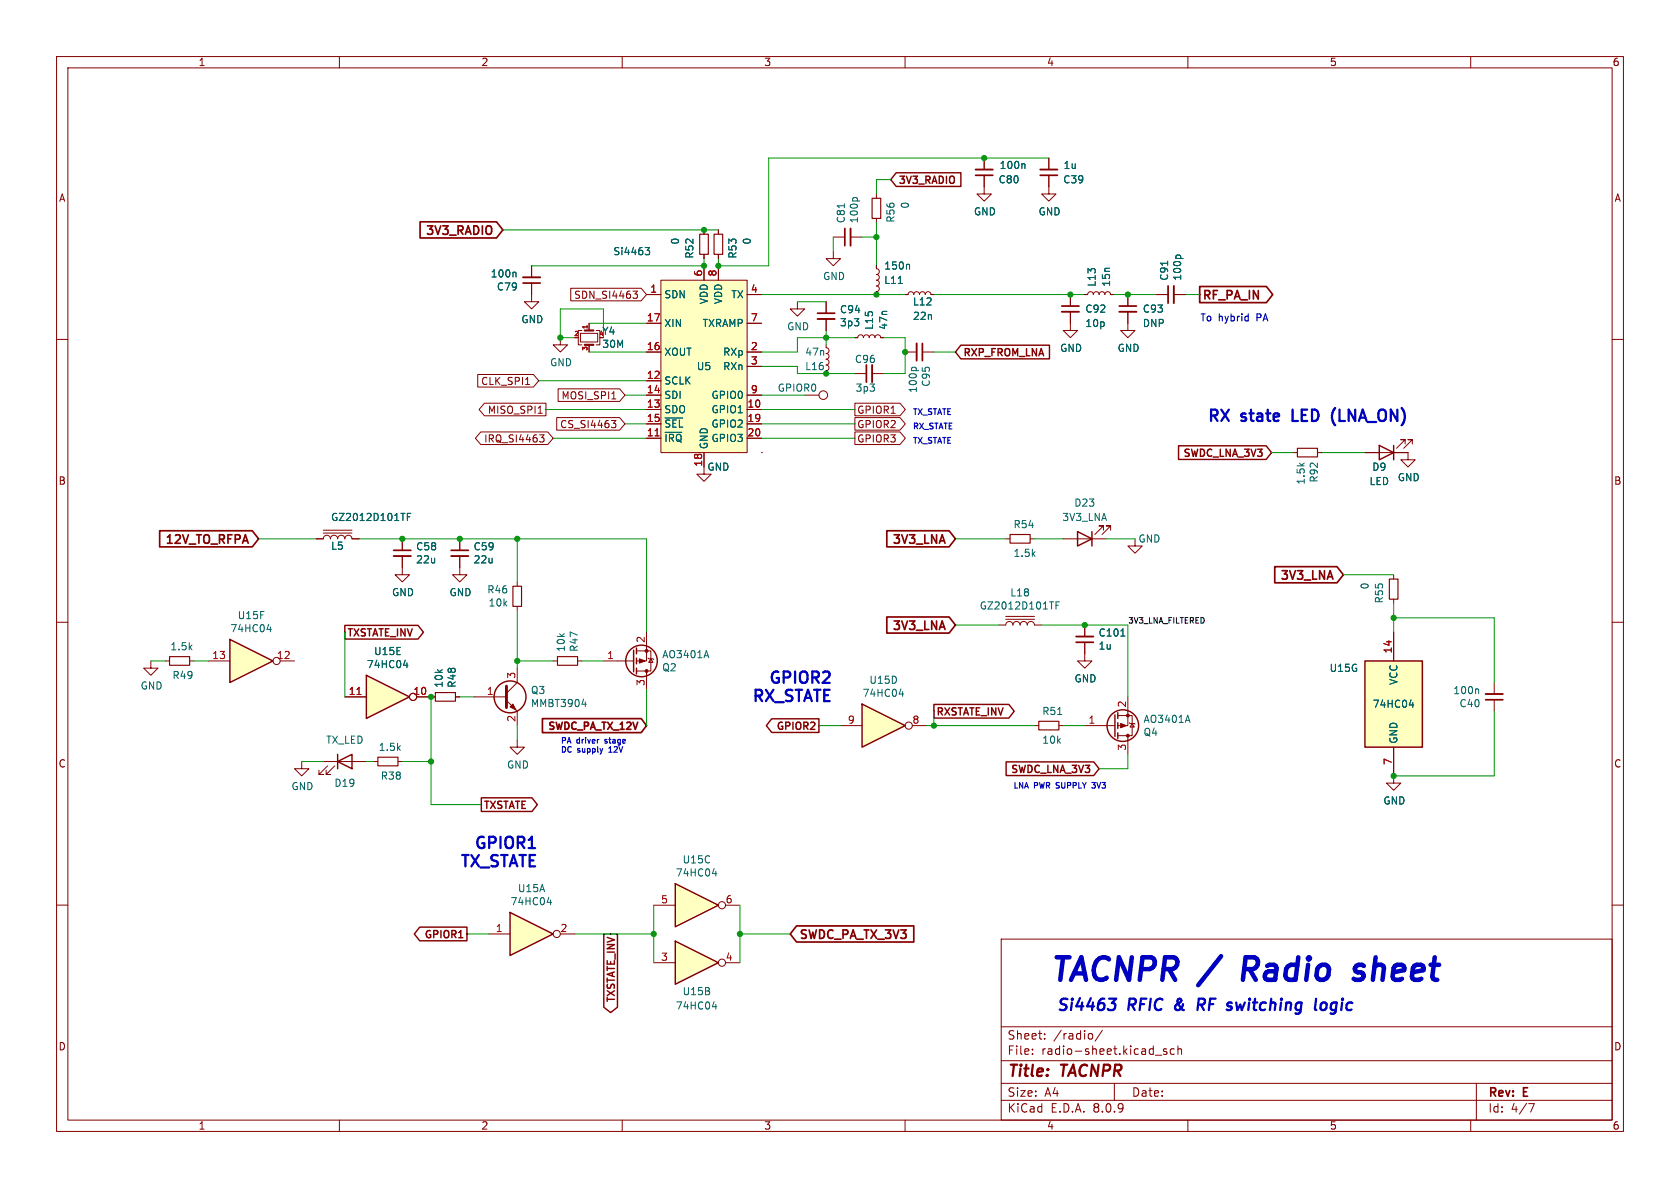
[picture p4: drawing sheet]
<svg xmlns="http://www.w3.org/2000/svg" width="297mm" height="210mm" viewBox="0 0 297 210" stroke-linecap="round" stroke-linejoin="round" font-family="sans-serif">
<g fill="none" stroke="#840000" stroke-width=".18">
<path d="M10 10h277v190h-277zM12 12h273v186h-273zM60 10v2M110 10v2M160 10v2M210 10v2M260 10v2M94 47v2M94 50v2.1M127 40.6v.8M127 45v.7M141 53.3v1.3h1.2l-1.2 1.3-1.3-1.3h1.3"/>
<path d="M146 53.3v2.1M146 56.4v2M147.3 44.5v1.2h1.3l-1.3 1.3-1.3-1.3h1.3M151.1 59.7h.5l.2-.4 .3-.1 .4 .1 .2 .4 .1-.4 .4-.1 .3 .1 .2 .4 .1-.4 .4-.1 .3 .1 .2 .4 .1-.4 .4-.1 .4 .1 .1 .4h.5M154.9 47v.5l.4 .1 .2 .4-.2 .4-.4 .1 .3 .1 .2 .2v.5l-.5 .2 .4 .2 .2 .3-.2 .4-.4 .2 .5 .2v.4l-.2 .3-.3 .1M154.9 51.6v.5M160 52.1h.5l.2-.4 .3-.1 .4 .1 .1 .4 .2-.4 .3-.1 .4 .1 .2 .4 .1-.4 .4-.1 .3 .1 .2 .4 .1-.4 .4-.1 .3 .1 .2 .4h.5M189.2 52.1v2M189.2 55.1v2.1M191.8 52.1h.5l.1-.4 .4-.1 .3 .1 .2 .4 .1-.4 .4-.1 .4 .1 .1 .4 .2-.4 .3-.1 .4 .1 .1 .4 .2-.4 .3-.1 .4 .1 .1 .4h.5M10 60h2M142.2 69.9h2.6"/>
<path d="M146 61v.5l.4 .1 .2 .4-.2 .3-.4 .2 .3 .1 .2 .2v.5l-.5 .2 .4 .1 .2 .4-.2 .4-.4 .1 .4 .2 .2 .3-.2 .4-.4 .1v.5M151.1 66h2.1M154.2 66h2M160 62.2h2.1M163.1 62.2h2M285 60h2M81.3 98.3v3.3h1.2l-1.2 1.3-1.3-1.3h1.3M81.3 95.3v2M177.8 95.3h.8M182.1 95.3h.8M10 110h2M91.4 102.9v.7"/>
<path d="M91.4 107.2v.8M91.4 118.1v2.6l-1.9 1.9M97.8 116.8h.8M102.1 116.8h.8M285 110h2M76.2 123.2h.8M80.5 123.2h.8M83.8 123.2h5.7M89.5 123.8l1.9 1.9v2.6M91.4 130.8v1.3h1.3l-1.3 1.3-1.2-1.3h1.2M10 160h2M177 166h108v32h-108z"/>
<path d="M285 160h2M60 198v2M110 198v2M160 198v2M177 194.5h108M177 191.5h108M177 187.5h108M177 181.5h108M182.5 186.3v.1M182.5 185.5v.1M184.7 183.6v.1M184.7 182.8v.1"/>
<path d="M192.7 182.7l.3 .1 .2 .2-.1 .6-.4 .1M194.9 182.1l-1.3 2M197 191.5v3M204.2 186.5h1.2M206.2 185.5l-.3-.1-.2 .2v.2l.5 .2v.3h-.5M207.6 185.5l-.4-.1-.3 .3v.4l.1 .2h.6M208.2 185.5l.3-.1 .3 .1 .1 .9M208.2 184.9v1.5M210 198v2M260 198v2M261 191.5v6.5M270.2 195.1h1l-.6 1.5"/>
<circle cx="145.5" cy="69.8" r=".76"/>
</g>
<path d="M126.2 41.4h1.6v3.6h-1.6zM178.6 94.5h3.5v1.5h-3.5zM90.7 103.6h1.5v3.6h-1.5zM98.6 116.1h3.5v1.5h-3.5zM77 122.4h3.5v1.6h-3.5z" fill="none" stroke="#840000" stroke-width=".2"/>
<path d="M92.5 49h3M144.5 56.4h3.1M187.7 55.1h3.1M154.2 64.5v3.1M162.1 60.7v3.1M79.8 98.3h3" fill="none" stroke="#840000" stroke-width=".33"/>
<path d="M92.5 50h3M144.5 55.4h3.1M187.7 54.1h3.1M153.2 64.5v3.1M163.1 60.7v3.1M79.8 97.3h3" fill="none" stroke="#840000" stroke-width=".3"/>
<path d="M91 48.1l.2 .2v.7M158.8 50.1h.7M160.6 46.7l.2 .2v.7M161.1 65.2l.3-.3h.4l.2 .3M102.9 124.5h.8M103.5 124.1v.8" fill="none" stroke="#006464" stroke-width=".18"/>
<path d="M89.5 121.3v3.8" fill="none" stroke="#840000" stroke-width=".51"/>
<path d="M90.2 125l.5-.5 .5 1z" fill="#840000" stroke="#840000" stroke-width=".18"/>
<circle cx="90.2" cy="123.2" r="2.82" fill="none" stroke="#840000" stroke-width=".25"/>
<path d="M119.4 156.2l7.6 3.8-7.6 3.8z" fill="#ffffc2"/>
<path d="M119.4 156.2l7.6 3.8-7.6 3.8z" fill="none" stroke="#840000" stroke-width=".25"/>
<g fill="none" stroke="#840000" stroke-width=".18">
<path d="M115.6 160h3.8M128.3 160h2.5"/>
<circle cx="127.6" cy="160" r=".63"/>
</g>
<path d="M125.9 154.4h.8M126.5 154v.9" fill="none" stroke="#006464" stroke-width=".18"/>
<path d="M119.4 166.4l7.6 3.8-7.6 3.8z" fill="#ffffc2"/>
<path d="M119.4 166.4l7.6 3.8-7.6 3.8z" fill="none" stroke="#840000" stroke-width=".25"/>
<g fill="none" stroke="#840000" stroke-width=".18">
<path d="M154.9 34.3v.8M154.9 38.6v.8M174 31v3.3h1.3l-1.3 1.3-1.3-1.3h1.3M174 27.9v2.1M185.4 31v3.3h1.3l-1.3 1.3-1.3-1.3h1.3M185.4 27.9v2.1M124.5 40.6v.8M124.5 45v.7M147.3 41.9h2.1M150.4 41.9h2M189.2 57.2v1.2h1.3l-1.3 1.3-1.2-1.3h1.2M204.5 52.1h2"/>
<path d="M207.5 52.1h2M124.5 82.6v1.2h1.2l-1.2 1.3-1.3-1.3h1.3M115.6 170.2h3.8M128.3 170.2h2.5"/>
<circle cx="127.6" cy="170.2" r=".63"/>
</g>
<path d="M149.3 36v.7M150.7 35.2l.3-.3h.3l.3 .3M181 28.9l.2 .2v.7M206.4 46.2v.7M207.9 45.3l.2-.2h.4l.2 .2M125.9 178h.8M126.5 177.5v.9" fill="none" stroke="#006464" stroke-width=".18"/>
<path d="M172.5 30h3M183.9 30h3M150.4 40.4v3M207.5 50.5v3.1" fill="none" stroke="#840000" stroke-width=".33"/>
<path d="M172.5 31h3M183.9 31h3M149.4 40.4v3M206.5 50.5v3.1" fill="none" stroke="#840000" stroke-width=".3"/>
<path d="M154.2 35.1h1.5v3.5h-1.5zM123.7 41.4h1.5v3.6h-1.5z" fill="none" stroke="#840000" stroke-width=".2"/>
<path d="M116.8 49.5h15.3v30.5h-15.3z" fill="#ffffc2"/>
<g fill="none" stroke="#840000" stroke-width=".18">
<path d="M94 52.1v1.2h1.2l-1.2 1.3-1.3-1.3h1.3M99.1 59.7v1.3h1.2l-1.2 1.2-1.3-1.2h1.3M102.6 58.9h3.1v1.6h-3.1zM102.9 58.4h-.7v2.6h.7M104.1 57.2v1.2M105.4 58.4h.6v2.6h-.6M114.3 52.1h2.5M114.3 57.2h2.5M116.8 49.5h15.3v30.5h-15.3zM124.5 47v2.5M127 47v2.5M132.1 52.1h2.5"/>
<path d="M132.1 57.2h2.5M199.4 55.1v3.3h1.3l-1.3 1.3-1.3-1.3h1.3M199.4 52.1v2M104.1 61v1.2M114.3 72.4h2.5M114.3 77.5h2.5M114.3 67.3h2.5M114.3 69.9h2.5M114.3 74.9h2.5M114.3 62.2h2.5M132.1 72.4h2.5M132.1 77.5h2.5"/>
<path d="M132.1 69.9h2.5M132.1 74.9h2.5M132.1 62.2h2.5M132.1 64.8h2.5M248.4 78.5v-.8h-.8h.8l-1.5 1.5M249.7 78.5v-.8h-.8h.8l-1.5 1.5M124.5 80v2.6M134.6 80h.1M188 95.3h7.6M195.1 93.7v-.7h-.8h.8l-1.6 1.5M196.3 93.7v-.7h-.7h.7l-1.5 1.5M200.7 95.3v1.2h1.2l-1.2 1.3-1.3-1.3h1.3"/>
<path d="M228.6 80h.8M232.9 80h.8M241.3 80h7.6v1.3h1.3l-1.3 1.3-1.3-1.3h1.3M26.7 116.8v1.3h1.2l-1.2 1.3-1.3-1.3h1.3M29.2 116.8h.8M33.5 116.8h.8M106.7 116.8h5.3M112.5 115.1h2.6v3.5h-2.6M114.3 111.8v5h-1.8M114.3 118.6v3.3M114.6 116.3l.1 .2h.7l.2 .1M115.1 116.5l.3 .6h-.7z"/>
<path d="M176.5 110.5h1.3a.64 .64 0 0 1 .6-.6 .64 .64 0 0 1 .7 .6 .64 .64 0 0 1 .6-.6 .64 .64 0 0 1 .6 .6 .64 .64 0 0 1 .7-.6 .64 .64 0 0 1 .6 .6 .64 .64 0 0 1 .6-.6 .64 .64 0 0 1 .7 .6h1.2M177.8 109.5h5.1M177.8 109h5.1M191.8 113.5v3.3h1.2l-1.2 1.3-1.3-1.3h1.3M191.8 110.5v2M246.4 101.6v.8M246.4 105.9v.8M53.3 134.6v1.3h1.3l-1.3 1.3-1.2-1.3h1.2M182.9 128.3h.7M187.2 128.3h.8M246.4 137.2v1.2h1.2l-1.2 1.3-1.3-1.3h1.3"/>
</g>
<path d="M114.1 43.8h.7l-.4 .4 .4 .2v.4l-.2 .2h-.4M117.6 76.4h2.9M117.6 73.9h3.1M124.9 115l.4 1.3M186.7 107h.4M187.3 106.4h-.6v1.3M198.1 112.4h.8M187 126.3h.7" fill="none" stroke="#006464" stroke-width=".18"/>
<path d="M115.8 77.1h.7" fill="none" stroke="#a90000" stroke-width=".18"/>
<path d="M103.4 58.4h1.5M103.4 61h1.5" fill="none" stroke="#840000" stroke-width=".38"/>
<path d="M197.9 55.1h3M190.2 112.5h3.1" fill="none" stroke="#840000" stroke-width=".33"/>
<path d="M197.9 54.1h3M190.2 113.5h3.1" fill="none" stroke="#840000" stroke-width=".3"/>
<path d="M229.4 79.2h3.5v1.6h-3.5zM30 116.1h3.5v1.5h-3.5zM245.6 102.4h1.5v3.5h-1.5zM183.6 127.5h3.6v1.5h-3.6z" fill="none" stroke="#840000" stroke-width=".2"/>
<g fill="none" stroke="#840000" stroke-width=".25">
<path d="M243.8 78.7l2.6 1.3-2.6 1.3zM246.4 78.7v2.6M190.5 94l2.5 1.3-2.5 1.2zM193 94v2.5M112 114.9v3.8M112.5 114.6v1M112.5 116.3v1M112.5 118.1v1"/>
<circle cx="113.4" cy="116.8" r="2.79"/>
</g>
<g fill="#840000" stroke="#840000" stroke-width=".18">
<path d="M113 116.5l1 .3-1 .4z"/>
<circle cx="114.3" cy="115.1" r=".25"/>
<circle cx="114.3" cy="118.6" r=".25"/>
</g>
<path d="M64.8 119.4l7.6 3.8-7.6 3.8z" fill="#ffffc2"/>
<path d="M64.8 119.4l7.6 3.8-7.6 3.8z" fill="none" stroke="#840000" stroke-width=".25"/>
<g fill="none" stroke="#840000" stroke-width=".18">
<path d="M61 123.2h3.8M73.7 123.2h2.5"/>
<circle cx="73" cy="123.2" r=".63"/>
</g>
<path d="M63.1 122.8h.7" fill="none" stroke="#a90000" stroke-width=".18"/>
<path d="M71.3 117.6h.8M71.9 117.2v.8" fill="none" stroke="#006464" stroke-width=".18"/>
<path d="M152.4 124.5l7.6 3.8-7.6 3.8z" fill="#ffffc2"/>
<g fill="none" stroke="#840000" stroke-width=".25">
<path d="M59.7 134.6l2.5-1.2v2.5zM59.7 133.4v2.5M152.4 124.5l7.6 3.8-7.6 3.8zM197.1 126.4v3.8M197.6 126v1M197.6 127.8v1M197.6 129.5v1.1"/>
<circle cx="198.5" cy="128.3" r="2.79"/>
</g>
<g fill="none" stroke="#840000" stroke-width=".18">
<path d="M57.1 134.6h7.7M57.9 135.4l-1.5 1.5h.7h-.7v-.8M59.2 135.4l-1.5 1.5h.7h-.7v-.8M66 134.6h.8M70.4 134.6h.7M148.6 128.3h3.8M161.3 128.3h2.5M191.8 128.3h5.3M197.6 126.5h2.6v3.5h-2.6M199.4 123.2v5.1h-1.8M199.4 130v3.4M199.6 127.8l.2 .1h.7l.2 .1"/>
<path d="M200.2 127.9l.3 .6h-.7z"/>
<circle cx="160.7" cy="128.3" r=".63"/>
</g>
<path d="M159 122.7h.7M159.6 122.3v.8M210 126.4l.4 1.3" fill="none" stroke="#006464" stroke-width=".18"/>
<path d="M66.8 133.9h3.6v1.5h-3.6z" fill="none" stroke="#840000" stroke-width=".2"/>
<g fill="#840000" stroke="#840000" stroke-width=".18">
<path d="M198.1 127.9l1 .4-1 .4z"/>
<circle cx="199.4" cy="126.5" r=".25"/>
<circle cx="199.4" cy="130" r=".25"/>
</g>
<path d="M40.6 113l7.7 3.8-7.7 3.9z" fill="#ffffc2"/>
<path d="M40.6 113l7.7 3.8-7.7 3.9z" fill="none" stroke="#840000" stroke-width=".25"/>
<g fill="none" stroke="#840000" stroke-width=".18">
<path d="M36.8 116.8h3.8M49.5 116.8h2.6"/>
<circle cx="48.9" cy="116.8" r=".63"/>
</g>
<path d="M47.2 111.3h.8M47.8 110.8v.9" fill="none" stroke="#006464" stroke-width=".18"/>
<path d="M241.3 116.8h10.2v15.3h-10.2z" fill="#ffffc2"/>
<path d="M241.3 116.8h10.2v15.3h-10.2z" fill="none" stroke="#840000" stroke-width=".25"/>
<path d="M71.1 98.3v3.3h1.3l-1.3 1.3-1.3-1.3h1.3M71.1 95.3v2M246.4 111.8v5M246.4 132.1v5.1M264.2 120.7v2M264.2 123.7v2" fill="none" stroke="#840000" stroke-width=".18"/>
<path d="M249.2 124.6h.7M249.8 124.2v.8M261.2 121.8l.2 .2v.6" fill="none" stroke="#006464" stroke-width=".18"/>
<path d="M69.6 98.3h3M262.6 122.7h3.1" fill="none" stroke="#840000" stroke-width=".33"/>
<path d="M69.6 97.3h3M262.6 123.7h3.1" fill="none" stroke="#840000" stroke-width=".3"/>
<path d="M90.2 161.3l7.6 3.8-7.6 3.8z" fill="#ffffc2"/>
<path d="M158.4 30.5h11.5v2.5h-11.5l-.9-1.2zM169.9 61h15.6v2.4h-15.6l-1-1.2zM208.3 78.8h15.5l1 1.2-1 1.2h-15.5zM61 110.6h12.9l1 1.2-1 1.2h-12.9zM136.4 127.1h8.4v2.4h-8.4l-.9-1.2zM165.1 124.5h13.3l.9 1.2-.9 1.2h-13.3zM177.9 134.7h15.5l.9 1.2-.9 1.2h-15.5zM85.1 141h8.9l1 1.2-1 1.2h-8.9zM74.2 163.9h8.3v2.4h-8.3l-1-1.2zM81.1 165.8h.7M90.2 161.3l7.6 3.8-7.6 3.8zM106.7 165.1h2.5v12.9l-1.3 1-1.2-1z" fill="none" stroke="#840000" stroke-width=".25"/>
<g fill="none" stroke="#840000" stroke-width=".18">
<path d="M174 27.9v2.1M174 31v2M185.4 27.9v2.1M185.4 31v2M94 47v2M94 50v2.1M100.9 51h12.4l1 1.1-1 1.1h-12.4zM104.1 57.2v1.2M111.9 51.5h.8l-.4 .5 .3 .1 .1 .4-.3 .2h-.3M114.3 52.1h2.5M114.3 57.2h2.5M124.5 40.6v.8"/>
<path d="M124.5 45v.7M124.5 47v2.5M127 40.6v.8M127 45v.7M127 47v2.5M132.1 52.1h2.5M132.1 57.2h2.5M146 53.3v2.1M146 56.4v2M151.1 59.7h.5M154.9 47v.5M154.9 51.6v.5"/>
<path d="M155.7 59.7h.5M160 52.1h.5M164.6 52.1h.5M189.2 52.1v2M189.2 55.1v2.1M191.8 52.1h.5M196.3 52.1h.5M199.4 52.1v2M199.4 55.1v2.1M204.5 52.1h2M207.5 52.1h2M84.5 66.2h9.8l.9 1.1-.9 1.1h-9.8z"/>
<path d="M85 76.4h11.8l1 1.1-1 1.1h-11.8l-1-1.1zM85.6 71.3h10.9v2.2h-10.9l-.9-1.1zM92.9 68h.7M95.1 73.1h.8M95.4 76.9h.8l-.4 .5 .3 .1 .1 .4-.3 .2h-.3M98.4 73.8h11.1l1 1.1-1 1.1h-11.1zM98.7 68.7h10.8l1 1.2-1 1.1h-10.8zM104.1 61v1.2M108.1 74.3h.8l-.4 .5 .3 .1 .1 .5-.3 .2h-.3M108.2 70.5h.7M114.3 72.4h2.5M114.3 77.5h2.5"/>
<path d="M114.3 67.3h2.5M114.3 69.9h2.5M114.3 74.9h2.5M114.3 62.2h2.5M132.1 72.4h2.5M132.1 77.5h2.5M132.1 69.9h2.5M132.1 74.9h2.5M132.1 62.2h2.5M132.1 64.8h2.5M151.1 71.3h8l1 1.1-1 1.1h-8zM151.1 73.8h8l1 1.1-1 1.1h-8z"/>
<path d="M151.1 76.4h8l1 1.1-1 1.1h-8zM55.9 95.3h1.2a.64 .64 0 0 1 .7-.7 .64 .64 0 0 1 .6 .7 .64 .64 0 0 1 .7-.7 .64 .64 0 0 1 .6 .7 .64 .64 0 0 1 .6-.7 .64 .64 0 0 1 .7 .7 .64 .64 0 0 1 .6-.7 .64 .64 0 0 1 .6 .7h1.3M57.1 94.2h5.1M57.1 93.7h5.1M71.1 95.3v2M71.1 98.3v2M81.3 95.3v2M81.3 98.3v2M124.5 80v2.6M241.3 80h2.5M246.4 80h2.5M191.8 110.5v2"/>
<path d="M191.8 113.5v2.1M246.4 111.8v5M61 123.2h3.8M73.7 123.2h3.3M80.5 123.2h.8M246.4 132.1v5.1M86.4 165.1h3.8M99.1 165.1h2.5"/>
<circle cx="73" cy="123.2" r=".63"/>
<circle cx="98.4" cy="165.1" r=".63"/>
</g>
<g fill="none" stroke="#006464" stroke-width=".18">
<path d="M181 28.9l.2 .2v.7M91 48.1l.2 .2v.7M114.1 43.8h.7l-.4 .4 .4 .2v.4l-.2 .2h-.4M158.8 50.1h.7M160.6 46.7l.2 .2v.7M206.4 46.2v.7M207.9 45.3l.2-.2h.4l.2 .2M117.6 76.4h2.9M117.6 73.9h3.1M72 91.4h.4M72.6 90.7h-.6v1.3M71.3 117.6h.8"/>
<path d="M71.9 117.2v.8M198.1 112.4h.8M249.2 124.6h.7M249.8 124.2v.8M96.7 159.5h.8M97.3 159.1v.8"/>
</g>
<path d="M74.3 39.2h13.5l1.1 1.4-1.1 1.5h-13.5zM212.1 50.6h11.8l1.1 1.5-1.1 1.4h-11.8zM28.2 93.8h16.4l1.1 1.5-1.1 1.4h-16.4zM156.8 93.8h11l1.1 1.5-1.1 1.4h-11zM156.8 109.1h11l1.1 1.4-1.1 1.4h-11zM225.4 100.2h11l1.1 1.4-1.1 1.4h-11zM95.9 127h17.5l.9 1.3-.9 1.2h-17.5zM140.8 163.7h20.7v2.8h-20.7l-1.1-1.4z" fill="none" stroke="#840000" stroke-width=".3"/>
<path d="M106.9 131.3l.1 .1M107 130.8v.2M107.6 133h.6M186.7 139.3h.1M186.7 138.4v.3M193 138.3h.6l-.3 .4 .2 .1M193.1 139.3h.4" fill="none" stroke="#0000c2" stroke-width=".2"/>
<path d="M228.5 72.4v2h1M235.8 74.8l.2 .4M236 72.1l-.2 .4M93.5 149.9h1.1M196.1 176.5h1.2l-.7 .8h.2l.3 .2v.7l-.4 .4h-.6M207.9 177.7a.53 .53 0 0 0 0 .8M212.3 177.6l.5 1M212.7 176.5h-.8l-.2 2.1M212.8 177.5l-1 .1M218.5 177.2l.3 1.4M233.6 177.4a.52 .52 0 0 1 .5-.2 .52 .52 0 0 1 .5 .4l-.1 .6a.55 .55 0 0 1-.5 .4 .55 .55 0 0 1-.6-.4z" fill="none" stroke="#0000c2" stroke-width=".4"/>
<path d="M220.2 169.2l-.5 4M241.1 170.7a.97 .97 0 0 0-1.6 .6l.2 .4 .3 .2h.6l.3 .2 .2 .5-.3 .4-.4 .2h-.7l-.4-.2" fill="none" stroke="#0000c2" stroke-width=".8"/>
<g fill="none" stroke="#009600" stroke-width=".18">
<path d="M154.9 39.4v7.6M157.5 31.8h-2.6v2.5M185.4 27.9h-49.5v19.1h-8.9v-1.3M88.9 40.6h38.1M101.6 59.7h-2.5v-5.1h7.6v5.1M104.1 57.2h10.2M124.5 45.7v1.3h-30.5M134.6 52.1h25.4M141 53.3h5M146 58.4v2.6M147.3 41.9v2.6M151.1 59.7h-10.1v2.5h-6.4"/>
<path d="M152.4 41.9h2.5M156.2 59.7h3.8v6.3h-3.8M165.1 52.1h26.7M196.8 52.1h7.7M209.5 52.1h2.6M95.2 67.3h19.1M96.5 72.4h17.8M97.8 77.5h16.5M104.1 62.2h10.2M110.5 69.9h3.8M110.5 74.9h3.8M134.6 69.9h7.6"/>
<path d="M134.6 64.8h6.4v1.2h10.1M134.6 77.5h16.5M134.6 74.9h16.5M134.6 72.4h16.5M165.1 62.2h3.8M45.7 95.3h10.2M63.5 95.3h50.8v16.5M91.4 95.3v7.6M168.9 95.3h8.9M182.9 95.3h5.1M195.6 95.3h5.1M224.8 80h3.8"/>
<path d="M233.7 80h7.6M26.7 116.8h2.5M34.3 116.8h2.5M61 111.8v11.4M91.4 108v10.1M91.4 116.8h6.4M102.9 116.8h3.8M168.9 110.5h7.6M184.1 110.5h15.3v12.7M237.5 101.6h8.9M246.4 106.7v5.1M246.4 109.2h17.8v11.5"/>
<path d="M53.3 134.6h3.8M64.8 134.6h1.2M71.1 134.6h5.1M76.2 123.2v19h8.9M81.3 123.2h2.5M91.4 128.3v2.5M114.3 121.9v6.4M144.8 128.3h3.8M163.8 128.3h19.1M165.1 125.7v2.6M188 128.3h3.8M199.4 133.4v2.5h-5.1"/>
<path d="M264.2 125.7v11.5h-17.8M82.5 165.1h3.9M101.6 165.1h14M115.6 160v10.2M130.8 165.1h8.9M130.8 160v10.2"/>
</g>
<path d="M115.8 77.1h.7M63.1 122.8h.7" fill="none" stroke="#a90000" stroke-width=".18"/>
<g fill="#009600" stroke="#009600" stroke-width=".18">
<circle cx="246.4" cy="109.2" r=".46"/>
<circle cx="246.4" cy="137.2" r=".46"/>
<circle cx="165.1" cy="128.3" r=".46"/>
<circle cx="191.8" cy="110.5" r=".46"/>
<circle cx="130.8" cy="165.1" r=".46"/>
<circle cx="115.6" cy="165.1" r=".46"/>
<circle cx="146" cy="59.7" r=".46"/>
<circle cx="124.5" cy="40.6" r=".46"/>
<circle cx="124.5" cy="47" r=".46"/>
<circle cx="154.9" cy="41.9" r=".46"/>
<circle cx="199.4" cy="52.1" r=".46"/>
<circle cx="189.2" cy="52.1" r=".46"/>
<circle cx="154.9" cy="52.1" r=".46"/>
<circle cx="146" cy="66" r=".46"/>
<circle cx="127" cy="47" r=".46"/>
<circle cx="174" cy="27.9" r=".46"/>
<circle cx="160" cy="62.2" r=".46"/>
<circle cx="99.1" cy="59.7" r=".46"/>
<circle cx="81.3" cy="95.3" r=".46"/>
<circle cx="91.4" cy="116.8" r=".46"/>
<circle cx="76.2" cy="123.2" r=".46"/>
<circle cx="76.2" cy="134.6" r=".46"/>
<circle cx="91.4" cy="95.3" r=".46"/>
<circle cx="71.1" cy="95.3" r=".46"/>
</g>
<g font-size="5.6" fill="#0000c2">
<text x="185.4" y="173.7">TACNPR /</text>
<text x="221.5" y="173.7">Radio</text>
<text x="242.8" y="173.7">sheet</text>
</g>
<g font-size="2.8" fill="#0000c2">
<text x="213.4" y="74.7">RX</text>
<text x="219.6" y="74.7">state</text>
<text x="229.4" y="74.7">LED</text>
<text x="237.1" y="74.7">(LNA_ON)</text>
<text x="132.6" y="124.2">RX_STATE</text>
<text x="135.5" y="121">GPIOR2</text>
<text x="81" y="153.4">TX_STATE</text>
<text x="83.5" y="150.2">GPIOR1</text>
<text x="186.7" y="178.8">Si4463</text>
<text x="199.5" y="178.8">RFIC</text>
<text x="208.6" y="178.8">&amp;</text>
<text x="213.4" y="178.8">RF</text>
<text x="219.4" y="178.8">switching</text>
<text x="235.7" y="178.8">logic</text>
</g>
<g font-size="2.8" fill="#840000">
<text x="178" y="190.9">Title:</text>
<text x="187.7" y="190.9">TACNPR</text>
</g>
<g font-size="2.1" fill="#840000">
<text x="74.9" y="41.9">3V3_RADIO</text>
<text x="212.5" y="53.4">RF_PA_IN</text>
<text x="28.9" y="96.6">12V_TO_RFPA</text>
<text x="157.5" y="96.6">3V3_LNA</text>
<text x="226" y="102.9">3V3_LNA</text>
<text x="157.5" y="111.8">3V3_LNA</text>
<text x="141.2" y="166.4">SWDC_PA_TX_3V3</text>
<text x="178" y="184">Sheet:</text>
<text x="186.2" y="184">/radio/</text>
<text x="178" y="186.7">File:</text>
<text x="184.1" y="186.7">radio-sheet.kicad_sch</text>
<text x="178" y="196.9">KiCad</text>
<text x="178" y="194.1">Size:</text>
<text x="184.7" y="194.1">A4</text>
<text x="185.7" y="196.9">E.D.A.</text>
<text x="193.3" y="196.9">8.0.9</text>
<text x="200" y="194.1">Date:</text>
<text x="263" y="194.3">Rev:</text>
<text x="263" y="196.9">Id:</text>
<text x="267.1" y="196.9">4/7</text>
<text x="269.4" y="194.3">E</text>
</g>
<g font-size="1.8" fill="#840000">
<text x="35" y="11.9">1</text>
<text x="85" y="11.9">2</text>
<text x="135" y="11.9">3</text>
<text x="185" y="11.9">4</text>
<text x="235" y="11.9">5</text>
<text x="285" y="11.9">6</text>
<text x="10.3" y="35.9">A</text>
<text x="158.7" y="32.9">3V3_RADIO</text>
<text x="285.3" y="35.9">A</text>
<text x="101.4" y="53">SDN_SI4463</text>
<text x="170.2" y="63.3">RXP_FROM_LNA</text>
<text x="84.9" y="68.3">CLK_SPI1</text>
<text x="99.2" y="70.8">MOSI_SPI1</text>
<text x="86.1" y="73.3">MISO_SPI1</text>
<text x="98.9" y="75.9">CS_SI4463</text>
<text x="151.4" y="73.3">GPIOR1</text>
<text x="151.4" y="75.9">GPIOR2</text>
<text x="85.5" y="78.4">IRQ_SI4463</text>
<text x="151.4" y="78.4">GPIOR3</text>
<text x="208.9" y="81.1">SWDC_LNA_3V3</text>
<text x="10.3" y="85.9">B</text>
<text x="285.3" y="85.9">B</text>
<text x="61.3" y="112.9">TXSTATE_INV</text>
<text x="137" y="129.4">GPIOR2</text>
<text x="165.4" y="126.8">RXSTATE_INV</text>
<text x="10.3" y="135.9">C</text>
<text x="178.4" y="137">SWDC_LNA_3V3</text>
<text x="285.3" y="135.9">C</text>
<text x="85.4" y="143.3">TXSTATE</text>
<text x="74.8" y="166.2">GPIOR1</text>
<text x="109.1" y="177.5" transform="rotate(-90 109.1 177.5)">TXSTATE_INV</text>
<text x="10.3" y="185.9">D</text>
<text x="285.3" y="185.9">D</text>
<text x="35" y="199.9">1</text>
<text x="85" y="199.9">2</text>
<text x="135" y="199.9">3</text>
<text x="185" y="199.9">4</text>
<text x="235" y="199.9">5</text>
<text x="285" y="199.9">6</text>
</g>
<g font-size="1.8" fill="#006464">
<text x="176.4" y="32.6">C80</text>
<text x="176.6" y="30.1">100n</text>
<text x="187.9" y="32.6">C39</text>
<text x="187.9" y="30.1">1u</text>
<text x="149.6" y="39.6" transform="rotate(-90 149.6 39.6)">C81</text>
<text x="151.9" y="39.6" transform="rotate(-90 151.9 39.6)">100p</text>
<text x="158.3" y="39.5" transform="rotate(-90 158.3 39.5)">R56</text>
<text x="160.9" y="37" transform="rotate(-90 160.9 37)">0</text>
<text x="172.1" y="38.3">GND</text>
<text x="183.5" y="38.3">GND</text>
<text x="108.3" y="45.3">Si4463</text>
<text x="120.2" y="43.3" transform="rotate(-90 120.2 43.3)">0</text>
<text x="122.8" y="45.8" transform="rotate(-90 122.8 45.8)">R52</text>
<text x="130.4" y="45.8" transform="rotate(-90 130.4 45.8)">R53</text>
<text x="132.9" y="43.3" transform="rotate(-90 132.9 43.3)">0</text>
<text x="156.2" y="47.9">150n</text>
<text x="86.7" y="49.3">100n</text>
<text x="87.7" y="51.6">C79</text>
<text x="117.3" y="52.9">SDN</text>
<text x="125.3" y="53.9" transform="rotate(-90 125.3 53.9)">VDD</text>
<text x="127.9" y="53.9" transform="rotate(-90 127.9 53.9)">VDD</text>
<text x="129.2" y="52.9">TX</text>
<text x="145.4" y="49.7">GND</text>
<text x="156.2" y="50.4">L11</text>
<text x="193.9" y="50.8" transform="rotate(-90 193.9 50.8)">L13</text>
<text x="196.4" y="50.8" transform="rotate(-90 196.4 50.8)">15n</text>
<text x="206.7" y="49.7" transform="rotate(-90 206.7 49.7)">C91</text>
<text x="209" y="49.7" transform="rotate(-90 209 49.7)">100p</text>
<text x="92.1" y="57.3">GND</text>
<text x="106.4" y="59.4">Y4</text>
<text x="117.3" y="58">XIN</text>
<text x="124.1" y="58">TXRAMP</text>
<text x="139.1" y="58.6">GND</text>
<text x="148.4" y="55.6">C94</text>
<text x="148.4" y="57.9">3p3</text>
<text x="154.5" y="58.4" transform="rotate(-90 154.5 58.4)">L15</text>
<text x="157.1" y="58.4" transform="rotate(-90 157.1 58.4)">47n</text>
<text x="161.3" y="54.2">L12</text>
<text x="161.3" y="56.7">22n</text>
<text x="191.8" y="55.5">C92</text>
<text x="191.8" y="58">10p</text>
<text x="201.9" y="58">DNP</text>
<text x="201.9" y="55.5">C93</text>
<text x="97.2" y="64.9">GND</text>
<text x="106.4" y="61.7">30M</text>
<text x="117.3" y="63.1">XOUT</text>
<text x="123.1" y="65.6">U5</text>
<text x="127.7" y="63.1">RXp</text>
<text x="127.7" y="65.6">RXn</text>
<text x="142.2" y="65.6">L16</text>
<text x="142.2" y="63.1">47n</text>
<text x="151" y="64.4">C96</text>
<text x="187.3" y="62.4">GND</text>
<text x="197.5" y="62.4">GND</text>
<text x="117.3" y="68.2">SCLK</text>
<text x="117.3" y="70.7">SDI</text>
<text x="125.7" y="70.7">GPIO0</text>
<text x="137.4" y="69.4">GPIOR0</text>
<text x="151.2" y="69.4">3p3</text>
<text x="162.3" y="69.6" transform="rotate(-90 162.3 69.6)">100p</text>
<text x="164.6" y="68.5" transform="rotate(-90 164.6 68.5)">C95</text>
<text x="117.3" y="73.3">SDO</text>
<text x="117.3" y="75.8">~{SEL}</text>
<text x="125.7" y="73.3">GPIO1</text>
<text x="125.7" y="75.8">GPIO2</text>
<text x="117.3" y="78.3">~{IRQ}</text>
<text x="125" y="83.4">GND</text>
<text x="125.3" y="79.5" transform="rotate(-90 125.3 79.5)">GND</text>
<text x="125.7" y="78.3">GPIO3</text>
<text x="242.5" y="83.4">D9</text>
<text x="189.8" y="89.8">D23</text>
<text x="230.9" y="85.8" transform="rotate(-90 230.9 85.8)">1.5k</text>
<text x="233.2" y="85.4" transform="rotate(-90 233.2 85.4)">R92</text>
<text x="242" y="86">LED</text>
<text x="247" y="85.3">GND</text>
<text x="58.4" y="92.3">GZ2012D101TF</text>
<text x="179.1" y="93.6">R54</text>
<text x="187.7" y="92.3">3V3_LNA</text>
<text x="58.4" y="97.4">L5</text>
<text x="73.5" y="97.5">C58</text>
<text x="73.5" y="99.8">22u</text>
<text x="83.6" y="97.5">C59</text>
<text x="83.6" y="99.8">22u</text>
<text x="179.1" y="98.7">1.5k</text>
<text x="201.2" y="96.1">GND</text>
<text x="69.2" y="105.6">GND</text>
<text x="79.4" y="105.6">GND</text>
<text x="86" y="105.1">R46</text>
<text x="86.3" y="107.4">10k</text>
<text x="173.1" y="107.9">GZ2012D101TF</text>
<text x="178.5" y="105.6">L18</text>
<text x="242.2" y="104.3" transform="rotate(-90 242.2 104.3)">0</text>
<text x="244.7" y="106.8" transform="rotate(-90 244.7 106.8)">R55</text>
<text x="40.6" y="112">74HC04</text>
<text x="41.9" y="109.7">U15F</text>
<text x="194.1" y="112.7">C101</text>
<text x="30" y="115.2">1.5k</text>
<text x="64.8" y="118.3">74HC04</text>
<text x="66" y="116">U15E</text>
<text x="100.1" y="115.3" transform="rotate(-90 100.1 115.3)">10k</text>
<text x="102.4" y="115.3" transform="rotate(-90 102.4 115.3)">R47</text>
<text x="117" y="116.6">AO3401A</text>
<text x="117" y="118.9">Q2</text>
<text x="194.1" y="115">1u</text>
<text x="235" y="119">U15G</text>
<text x="24.8" y="122.1">GND</text>
<text x="30.4" y="120.2">R49</text>
<text x="78.5" y="121.7" transform="rotate(-90 78.5 121.7)">10k</text>
<text x="80.8" y="121.7" transform="rotate(-90 80.8 121.7)">R48</text>
<text x="93.8" y="122.9">Q3</text>
<text x="93.8" y="125.2">MMBT3904</text>
<text x="152.4" y="123.4">74HC04</text>
<text x="153.6" y="121.1">U15D</text>
<text x="189.9" y="120.8">GND</text>
<text x="242.6" y="125.3">74HC04</text>
<text x="247.2" y="121.2" transform="rotate(-90 247.2 121.2)">VCC</text>
<text x="256.8" y="122.9">100n</text>
<text x="257.9" y="125.2">C40</text>
<text x="57.6" y="131.7">TX_LED</text>
<text x="184.2" y="131.7">10k</text>
<text x="184.2" y="126.6">R51</text>
<text x="202.1" y="128">AO3401A</text>
<text x="202.1" y="130.3">Q4</text>
<text x="247.2" y="131.6" transform="rotate(-90 247.2 131.6)">GND</text>
<text x="66.9" y="132.9">1.5k</text>
<text x="89.5" y="136.1">GND</text>
<text x="51.4" y="139.9">GND</text>
<text x="59" y="139.3">D19</text>
<text x="67.2" y="138">R38</text>
<text x="244.5" y="142.4">GND</text>
<text x="119.4" y="155.1">74HC04</text>
<text x="120.6" y="152.8">U15C</text>
<text x="90.2" y="160.2">74HC04</text>
<text x="91.5" y="157.9">U15A</text>
<text x="119.4" y="178.7">74HC04</text>
<text x="120.6" y="176.1">U15B</text>
</g>
<g font-size="1.8" fill="#a90000">
<text x="114.9" y="51.8">1</text>
<text x="124.2" y="49" transform="rotate(-90 124.2 49)">6</text>
<text x="126.7" y="49" transform="rotate(-90 126.7 49)">8</text>
<text x="132.6" y="51.8">4</text>
<text x="114.3" y="56.9">17</text>
<text x="132.6" y="56.9">7</text>
<text x="114.3" y="62">16</text>
<text x="132.6" y="62">2</text>
<text x="132.6" y="64.5">3</text>
<text x="114.3" y="67.1">12</text>
<text x="114.3" y="69.6">14</text>
<text x="132.6" y="69.6">9</text>
<text x="114.3" y="77.2">11</text>
<text x="114.3" y="72.1">13</text>
<text x="114.3" y="74.7">15</text>
<text x="132" y="72.1">10</text>
<text x="132" y="74.7">19</text>
<text x="132" y="77.2">20</text>
<text x="124.2" y="82.6" transform="rotate(-90 124.2 82.6)">18</text>
<text x="114" y="113.7" transform="rotate(-90 114 113.7)">2</text>
<text x="37.4" y="116.6">13</text>
<text x="48.9" y="116.6">12</text>
<text x="107.2" y="116.6">1</text>
<text x="246.1" y="115.6" transform="rotate(-90 246.1 115.6)">14</text>
<text x="61.6" y="122.9">11</text>
<text x="73" y="122.9">10</text>
<text x="86" y="122.9">1</text>
<text x="91.2" y="120.1" transform="rotate(-90 91.2 120.1)">3</text>
<text x="114" y="121.4" transform="rotate(-90 114 121.4)">3</text>
<text x="199.1" y="125.2" transform="rotate(-90 199.1 125.2)">2</text>
<text x="91.2" y="127.7" transform="rotate(-90 91.2 127.7)">2</text>
<text x="149.8" y="128">9</text>
<text x="161.2" y="128">8</text>
<text x="192.3" y="128">1</text>
<text x="199.1" y="132.8" transform="rotate(-90 199.1 132.8)">3</text>
<text x="246.1" y="135.3" transform="rotate(-90 246.1 135.3)">7</text>
<text x="116.8" y="159.8">5</text>
<text x="128.2" y="159.8">6</text>
<text x="87.6" y="164.8">1</text>
<text x="99" y="164.8">2</text>
<text x="116.8" y="169.9">3</text>
<text x="128.2" y="169.9">4</text>
</g>
<g font-size="1.7" fill="#0000c2">
<text x="212.1" y="56.9">To</text>
<text x="215.5" y="56.9">hybrid</text>
<text x="222.5" y="56.9">PA</text>
</g>
<text font-size="1.7" fill="#840000" x="96.5" y="129.4">SWDC_PA_TX_12V</text>
<g font-size="1.4" fill="#0000c2">
<text x="161.3" y="73.4">TX_STATE</text>
<text x="161.3" y="76">RX_STATE</text>
<text x="161.3" y="78.5">TX_STATE</text>
<text x="99.1" y="131.5">PA</text>
<text x="102.1" y="131.5">driver</text>
<text x="107.4" y="131.5">stage</text>
<text x="99.1" y="133.1">DC</text>
<text x="102.2" y="133.1">supply</text>
<text x="108.1" y="133.1">12V</text>
<text x="179.1" y="139.5">LNA</text>
<text x="182.9" y="139.5">PWR</text>
<text x="187.2" y="139.5">SUPPLY</text>
<text x="193.9" y="139.5">3V3</text>
</g>
<text font-size="1.4" fill="#0f0f0f" x="199.4" y="110.3">3V3_LNA_FILTERED</text>
<g font-size="1.1" fill="#a90000">
<text x="101.4" y="59.4">2</text>
<text x="103.9" y="58.3" transform="rotate(-90 103.9 58.3)">1</text>
<text x="105.8" y="59.4">4</text>
<text x="103.9" y="62.1" transform="rotate(-90 103.9 62.1)">3</text>
</g>
</svg>
